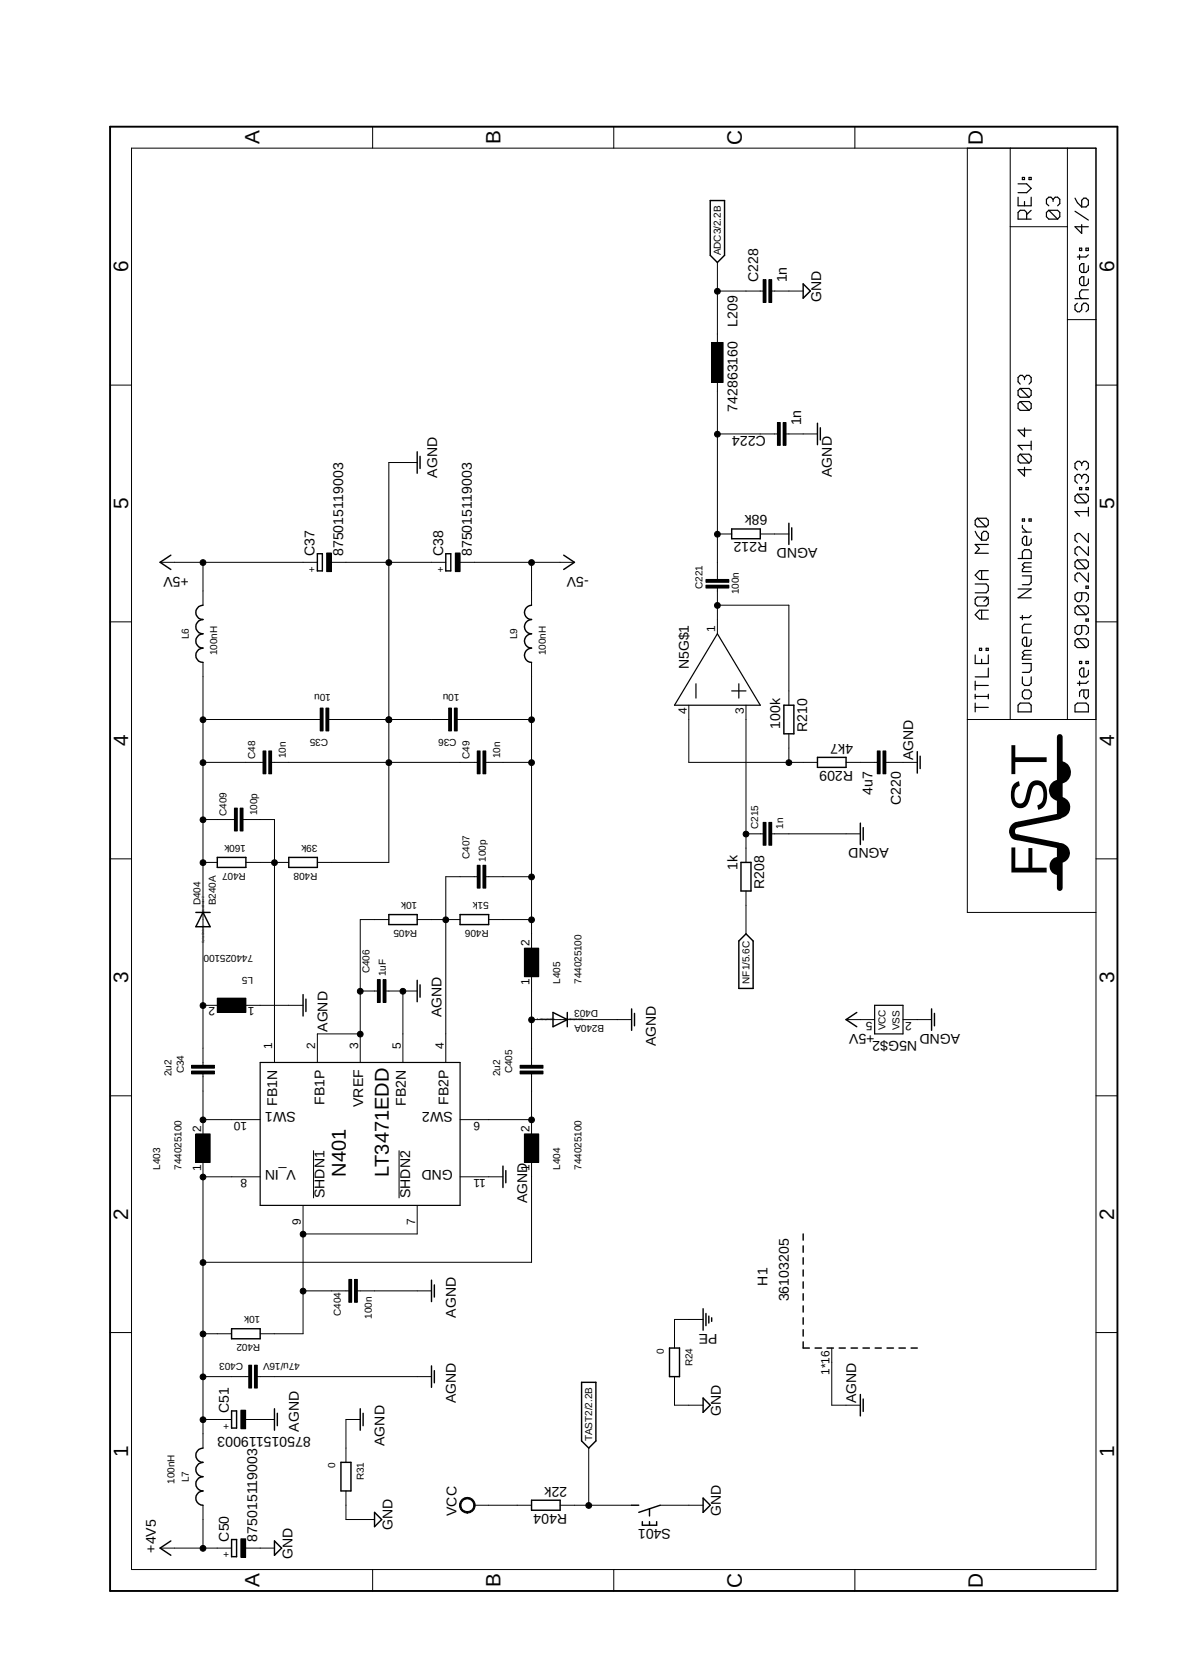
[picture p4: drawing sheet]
<svg xmlns="http://www.w3.org/2000/svg" width="210mm" height="297mm" viewBox="0 0 210 297" stroke-linecap="round" stroke-linejoin="round" font-family="sans-serif">
<path d="M19.2 22.2l179.9 261.1M199.1 22.2l-179.9 261.1" fill="none" stroke="#fff" stroke-width=".18"/>
<g fill="none" stroke="#000" stroke-width=".25">
<path d="M126.2 35.6h2.5v9.8l-1.2 1.3-1.3-1.3zM142.7 50.5l1.3 1.2-1.3 1.3zM145.2 75.2v3.8M145.8 76v2.2M30.4 98.7l-2 1.2 2 1.3M56.4 98.4h.9v3.1h-.9zM74.1 80.3v3.8M74.6 81.1v2.2M79.2 98.4h.9v3.1h-.9zM100.2 98.7l1.9 1.2-1.9 1.3M130 94h5.1v1.8h-5.1zM140.2 93v3.8"/>
<path d="M140.7 93.8v2.2M36.1 107.6a1.27 1.27 0 0 0-1.3 1.2 1.27 1.27 0 0 0 1.3 1.3 1.27 1.27 0 0 0-1.3 1.3 1.27 1.27 0 0 0 1.3 1.2 1.27 1.27 0 0 0-1.3 1.3 1.27 1.27 0 0 0 1.3 1.3 1.27 1.27 0 0 0-1.3 1.3 1.27 1.27 0 0 0 1.3 1.2M94.4 107.6a1.27 1.27 0 0 0-1.2 1.2 1.27 1.27 0 0 0 1.2 1.3 1.27 1.27 0 0 0-1.2 1.3 1.27 1.27 0 0 0 1.2 1.2 1.27 1.27 0 0 0-1.2 1.3 1.27 1.27 0 0 0 1.2 1.3 1.27 1.27 0 0 0-1.2 1.3 1.27 1.27 0 0 0 1.2 1.2M139.3 125.3h1.8v5.1h-1.8zM145.2 134.6h5.1v1.8h-5.1zM163 133.6v3.8M163.5 134.4v2.2M38.6 152.4h5.1v1.8h-5.1zM51.3 152.4h5.1v1.8h-5.1zM131.7 153.3h1.7v5.1h-1.7zM152.9 146.3v3.8M153.4 147.1v2.2"/>
<path d="M34.8 162.2h2.5M36.1 162.2l1.2 2.5h-2.5zM53.8 176.8v3.8M54.4 177.6v2.2M69.1 162.6h5v1.7h-5zM74.1 174.2v3.9M74.6 175v2.2M81.7 162.6h5.1v1.7h-5.1zM98.3 180l2.5 1.2-2.5 1.3zM100.8 180v2.5M112.2 179.3v3.8M132.5 166l1.3 1.3v8.4h-2.5v-8.4z"/>
<path d="M152.2 180l-1.9 1.2 1.9 1.3M165.5 179.3v3.8M112.7 180.1v2.2M166 180.1v2.2M89.4 207.3v3.8M89.9 208.1v2.1M142.7 219.3v1.1M41.1 236.2h5.1v1.8h-5.1zM76.7 227.5v3.9M77.2 228.4v2.1M119 239.6h1.7v5.1h-1.7zM124.9 232.6v3.8"/>
<path d="M125.4 233.5v2.1M125.9 233.9v1.3M126.4 234.2v.7M142.7 221.4v1.2M142.7 223.6v1.1M142.7 225.7v1.1M142.7 227.8v1.2M142.7 230v1.1M142.7 232.1v1.1M142.7 234.2v1.2M142.7 236.3v1.2M142.7 238.5v1.1h1.1"/>
<path d="M144.8 239.6h1.2M146.9 239.6h1.2M149.1 239.6h1.1M151.2 239.6h1.2M153.3 239.6h1.2M155.5 239.6h1.1M157.6 239.6h1.1M159.7 239.6h1.2M161.9 239.6h1.1M36.1 257.4a1.27 1.27 0 0 0-1.3 1.3 1.27 1.27 0 0 0 1.3 1.2 1.27 1.27 0 0 0-1.3 1.3 1.27 1.27 0 0 0 1.3 1.3 1.27 1.27 0 0 0-1.3 1.2 1.27 1.27 0 0 0 1.3 1.3 1.27 1.27 0 0 0-1.3 1.3 1.27 1.27 0 0 0 1.3 1.2M41.1 250.8h.9v3h-.9zM48.8 250.4v3.8"/>
<path d="M49.3 251.2v2.2M60.6 259.9h1.8v5.1h-1.8zM64 250.4v3.8M64.5 251.2v2.2M76.7 242.8v3.8M77.2 243.6v2.2M103.3 245.7h2.6v10.4l-1.3 1.3-1.3-1.3zM124.9 248.5l1.3 1.3-1.3 1.2zM152.9 247.9v3.8M153.4 248.7v2.2M30.4 273.9l-2 1.3 2 1.2M41.1 273.6h.9v3.1h-.9z"/>
<path d="M48.8 273.9l1.2 1.3-1.2 1.2zM66.5 268.8l1.3 1.3-1.3 1.3zM94.4 266.7h5.1v1.7h-5.1zM112.2 267.5h1.3M114.1 270.5v.6h2.6v-.6M115.4 268.2v1.3M115.4 270.5v.6M117.3 267.5l-3.8 1.3M124.9 266.3l1.3 1.2-1.3 1.3z"/>
</g>
<g fill="none" stroke="#000" stroke-width=".18">
<path d="M23.4 26.3h171.3v252.7h-171.3zM66.2 22.5v3.8M109.1 22.5v3.8M151.9 22.5v3.8M171.9 26.3v135.9h22.8M179.5 26.3v101.6M189.7 26.3v101.6M127.5 46.7v15.2M127.5 51.7h8.1M135.6 49.7h.5v4.1h-.5zM136.6 49.7h.5v4.1h-.5zM137.1 51.7h5.6"/>
<path d="M179.5 40.3h10.2M189.7 56.8h5M19.6 68.5h3.8M126.4 60.9h2.1v7.1h-2.1zM127.5 67v36M127.5 77.1h10.6M138.1 75.1h.5v4.1h-.5zM139.1 75.1h.6v4.1h-.6zM139.7 77.1h5.5M194.7 68.5h3.8M28.4 99.9h28M36.1 99.9v7.7"/>
<path d="M58 98.3h.9v3.3h-.9zM58.9 99.9h20.3M74.1 82.2h-5v71.1h-12.7M80.9 98.3h.8v3.3h-.8zM81.7 99.9h20.4M94.4 99.9v7.7M127.5 94.9h2.5M135.1 94.9h5.1M19.6 110.5h3.8M36.1 117.7v71.7M94.4 117.7v50.8M125.4 104h4.1v.5h-4.1z"/>
<path d="M125.4 103h4.1v.5h-4.1zM127.5 107.6h12.7v17.7M127.5 104.5v8.1M194.7 110.5h3.8M36.1 127.9h20.8M36.1 135.5h10.6M46.7 133.5h.5v4h-.5zM47.8 133.5h.5v4h-.5zM48.3 135.5h36.5M56.9 125.9h.5v4h-.5zM57.9 125.9h.5v4h-.5zM58.4 127.9h21.3"/>
<path d="M79.7 125.9h.5v4h-.5zM80.7 125.9h.5v4h-.5zM81.2 127.9h13.2M84.8 133.5h.5v4h-.5zM85.8 133.5h.5v4h-.5zM86.3 135.5h8.1M122.4 125.3v10.2h22.8M132.5 125.3v28M140.2 130.4v5.1M150.3 135.5h5.6M155.9 133.5h.5v4h-.5zM156.9 133.5h.5v4h-.5z"/>
<path d="M157.4 135.5h5.6M171.9 127.9h22.8M19.6 152.7h3.8M36.1 153.3h2.5M36.1 145.7h5.6M41.7 143.6h.5v4.1h-.5zM42.7 143.6h.5v4.1h-.5zM43.2 145.7h5.6v43.1M43.7 153.3h7.6M84.8 153.8h.5v4.1h-.5zM84.8 155.8h-5.6v33M85.8 153.8h.5v4.1h-.5z"/>
<path d="M86.3 155.8h8.1M132.5 158.4v7.6M132.5 148.2h3.1M135.6 146.2h.5v4h-.5zM136.6 146.2h.5v4h-.5zM137.1 148.2h15.8M194.7 152.7h3.8M36.1 178.7h2.5M38.6 177.4h5.1v2.6h-5.1zM43.7 178.7h10.1M64 176.1h3.1M67.1 174.1h.5v4.1h-.5z"/>
<path d="M68.1 174.1h.5v4.1h-.5zM68.6 176.1h5.5M69.1 163.4h-5.1v25.4M71.6 176.1v12.7M74.1 163.4h7.6M86.8 163.4h7.6M93.2 168.5h2.5v5.1h-2.5zM94.4 173.6v15.8M19.6 194.8h3.8M34 190.4h4.1v.5h-4.1zM34 189.4h4.1v.5h-4.1zM36.1 199h10.1"/>
<path d="M36.1 190.9v10.6M64 183.8h-7.6v5M81.7 199h12.7M92.4 190.4h4.1v.5h-4.1zM92.4 189.4h4.1v.5h-4.1zM94.4 190.9v10.6M94.4 181.2h17.8M150.3 181.2h5.1M160.4 181.2h5.1M194.7 194.8h3.8M34.8 201.5h2.5v5.1h-2.5zM36.1 209.2h10.1"/>
<path d="M36.1 206.6v50.8M53.8 214.2v22.9h-7.6M55.7 204.5v8.5M70.9 204.5v8.5M74.1 214.2v5.1h-20.3M81.7 209.2h7.7M93.2 201.5h2.5v5.1h-2.5zM94.4 206.6v17.8h-58.3M19.6 236.9h3.8M36.1 237.1h5M53.8 229.4h8.2M62 227.4h.5v4.1h-.5z"/>
<path d="M63 227.4h.5v4.1h-.5zM63.5 229.4h13.2M124.9 234.5h-5.1v5.1M147.8 239.6v10.2h5.1M194.7 236.9h3.8M36.1 244.7h8.1M36.1 252.3h5M42.8 250.7h.8v3.3h-.8zM43.7 252.3h5.1M44.2 242.7h.5v4h-.5zM45.2 242.7h.5v4h-.5zM45.7 244.7h31"/>
<path d="M64 252.3h-2.5v7.6M104.6 257.4v10.1M119.8 244.7v5.1h5.1M28.4 275.2h12.7M36.1 267.5v7.7M42.8 273.5h.8v3.3h-.8zM43.7 275.2h5.1M61.5 265v5.1h5M66.2 279v3.8M82.1 266.5a1.39 1.39 0 0 1 2.2 .6 1.39 1.39 0 0 1-1.3 1.8v-.2a1.13 1.13 0 0 1-1-1.6 1.13 1.13 0 0 1 1.8-.3 1.13 1.13 0 0 1-.4 1.8l-.4 .1v.2a1.39 1.39 0 0 1-1.3-.9 1.39 1.39 0 0 1 .4-1.5zM84.3 267.5h10.1M99.5 267.5h12.7"/>
<path d="M109.1 279v3.8M117.3 267.5h7.6M151.9 279v3.8"/>
<circle cx="127.5" cy="51.8" r=".51"/>
<circle cx="127.5" cy="77.2" r=".51"/>
<circle cx="36.1" cy="100" r=".51"/>
<circle cx="69.1" cy="100" r=".51"/>
<circle cx="94.4" cy="100" r=".51"/>
<circle cx="127.5" cy="95" r=".51"/>
<circle cx="127.5" cy="107.6" r=".51"/>
<circle cx="36.1" cy="135.6" r=".51"/>
<circle cx="36.1" cy="127.9" r=".51"/>
<circle cx="69.1" cy="135.6" r=".51"/>
<circle cx="69.1" cy="127.9" r=".51"/>
<circle cx="94.4" cy="127.9" r=".51"/>
<circle cx="94.4" cy="135.6" r=".51"/>
<circle cx="140.2" cy="135.6" r=".51"/>
<circle cx="36.1" cy="145.7" r=".51"/>
<circle cx="36.1" cy="153.3" r=".51"/>
<circle cx="48.8" cy="153.3" r=".51"/>
<circle cx="94.4" cy="155.9" r=".51"/>
<circle cx="132.5" cy="148.3" r=".51"/>
<circle cx="36.1" cy="178.7" r=".51"/>
<circle cx="64" cy="176.2" r=".51"/>
<circle cx="71.6" cy="176.2" r=".51"/>
<circle cx="79.2" cy="163.5" r=".51"/>
<circle cx="94.4" cy="163.5" r=".51"/>
<circle cx="36.1" cy="199.1" r=".51"/>
<circle cx="64" cy="183.8" r=".51"/>
<circle cx="94.4" cy="199.1" r=".51"/>
<circle cx="94.4" cy="181.3" r=".51"/>
<circle cx="36.1" cy="209.2" r=".51"/>
<circle cx="53.8" cy="219.4" r=".51"/>
<circle cx="36.1" cy="237.1" r=".51"/>
<circle cx="36.1" cy="224.4" r=".51"/>
<circle cx="53.8" cy="229.5" r=".51"/>
<circle cx="36.1" cy="252.3" r=".51"/>
<circle cx="36.1" cy="244.7" r=".51"/>
<circle cx="36.1" cy="275.2" r=".51"/>
<circle cx="104.6" cy="267.6" r=".51"/>
</g>
<g fill="none" stroke="#000" stroke-width="1">
<path d="M187.7 139.8v1.6M188.3 139.1a1.4 1.4 0 0 0-1.4 1.4 1.4 1.4 0 0 0 1.4 1.4M188.3 131v13.8M188.5 135.8a1.54 1.54 0 0 1 1.3 1.6 1.54 1.54 0 0 1-1.5 1.4M189 136.5h-.2v1.8M180.9 146.6a1.18 1.18 0 0 0-1.1 .9 1.18 1.18 0 0 0 .6 1.3h.6M181.1 148.9l6.9 1.3M187.7 153.5v1.3M188 145.2l-6.9 1.3M188.1 150.3h.2M188.1 145.1h.2M188.3 152.8a1.15 1.15 0 0 0-1.3 1 1.15 1.15 0 0 0 1 1.3"/>
<path d="M188.3 152.9a1.27 1.27 0 0 0 1.3-1.3 1.27 1.27 0 0 0-1.3-1.2v7.5M188.5 142.1a1.41 1.41 0 0 1 1.2 1.5 1.41 1.41 0 0 1-1.4 1.3M188.8 143.1v1.3M189 151v1.5"/>
</g>
<path d="M189 136.8v1.2" fill="none" stroke="#000" stroke-width="1.3"/>
<g fill="none" stroke="#000" stroke-width=".21">
<path d="M180.9 35.1v1.5h2.3v-1.5M180.9 32.7h1.5l.8 .8-.8 .7h-1.5M181.7 31.5h.3v.4h-.3zM182 35.8v.8M182.4 38.9v-1.1l-.4-.4h-.7l-.4 .4v1.1h2.3M182.8 31.5h.4v.4h-.4zM183.2 37.4l-.8 .7M186.4 37.4l-.5 .4v.7l.5 .4h1.5M186.4 37.4h1.5l.4 .4v.7l-.4 .4M186.4 37.4l1.5 1.5M187.1 35.4l-.4-.3h-.3l-.5 .3v.8l.5 .4M187.1 35.4l.4-.3h.4l.4 .3v.8l-.4 .4"/>
<path d="M187.1 35.4v.4M191 37.5l2.4 1.6M191 35.2l.4 .8 .8 .8M192.2 35.6l.4-.4h.4l.4 .4v.8l-.4 .4h-.8zM192.2 39.9v1.6l-1.2-1.2h2.4M191 53.1h2.4M191.4 53.9l-.4 .4v.7l.4 .4h.4l.4-.4v-.7l.4-.4h.4l.4 .4v.7l-.4 .4M191.8 44.1h.4v.4h-.4zM191.8 45.3v.8M193 44.1h.4v.4h-.4zM193.4 47.2v.8l-.4 .4h-.8l-.4-.4v-.8l.4-.3h.4v1.5M193.4 49.6v.8l-.4 .4h-.8l-.4-.4v-.8l.4-.4h.4v1.6"/>
<path d="M193.4 51.5h-1.2l-.4 .4v.8l.4 .4M193.4 45.3l-.4 .4h-1.6M181.3 69l-.4 .4v.8l.4 .4h1.5M181.3 71.4l-.4 .4v.8l.4 .3h1.5M181.3 69h1.5l.4 .4v.8l-.4 .4M181.3 71.4h1.5l.4 .4v.8l-.4 .3M181.3 71.4l1.5 1.5M181.3 69l1.5 1.6M182 67.1l-.3-.4h-.4l-.4 .4v.8l.4 .4M182 67.1l.4-.4h.4l.4 .4v.8l-.4 .4M182 67.1v.4M182 76.1v1.5l-1.1-1.1h2.3"/>
<path d="M183.2 78.4v1.6M183.2 79.2h-2.3l.8 .8M173.3 94.4l.4 .8 .7 .8M173.7 92.1l-.4 .4v.8l.4 .3h1.5M173.7 92.1h1.5l.4 .4v.8l-.4 .3M173.7 92.1l1.5 1.5M174.4 94.8l.4-.4h.4l.4 .4v.8l-.4 .4h-.8zM175.6 96.8h-2.3l.7 .7-.7 .8h2.3M180.9 99.3h2.3v-1.2l-.4-.4h-.8l-.3 .4v1.2M181.3 80.7l-.4 .4v.8l.4 .4h1.5M181.3 80.7h1.5l.4 .4v.8l-.4 .4M181.3 80.7l1.5 1.6"/>
<path d="M181.7 92.2h.3v.4h-.3zM181.7 93.4v.4l.7 .8M181.7 94.6h1.5M182 83.1v1.5l-1.1-1.1h2.3M182.8 92.2h.4v.4h-.4zM183.2 95.8v.7l-.4 .4h-.8l-.3-.4v-.7l.3-.5h.4v1.6M191.4 87.8h1.6l.4 .4v.8l-.4 .4M191.4 99.5h1.6l.4 .4v.8l-.4 .4M191.4 87.8l-.4 .4v.8l.4 .4h1.6M191.4 99.5l-.4 .4v.8l.4 .4h1.6M191.4 99.5l1.6 1.6M191.4 87.8l1.6 1.6"/>
<path d="M191.8 86.7h.4v.3h-.4zM192.2 82.4l.4-.4h.4l.4 .4v.7l-.4 .4M192.2 84.7l.4-.4h.4l.4 .4v.8l-.4 .4M192.2 82.4l-.4-.4h-.4l-.4 .4v.7l.4 .4M192.2 84.7l-.4-.4h-.4l-.4 .4v.8l.4 .4M192.2 82.4v.4M192.2 84.7v.4M193 86.7h.4v.3h-.4zM193.4 90.2v1.5M193.4 94.8v1.6l-1.6-1.6h-.4l-.4 .4v.8l.4 .4M193.4 97.2v1.5l-1.6-1.5h-.4l-.4 .4v.7l.4 .4M193.4 90.9h-2.4l.8 .8"/>
<path d="M127.5 112.6l7.6 12.7h-15.3zM173.3 116.4v1.5h2.3v-1.5M173.3 103.8h1.9l.4 .4v.7l-.4 .5h-1.9M173.7 106.1h1.5l.4 .4v.8l-.4 .4h-1.5l-.4-.4v-.8zM174 115.2h.4v.4h-.4zM174.4 101.4v1.6M174.4 108.5v1.5M174.4 117.2v.7M175.2 115.2h.4v.4h-.4zM175.6 118.7v1.6h-2.3M175.6 108.5h-1.6l-.7 .8 .7 .7h1.6M175.6 106.1l-.8 .8"/>
<path d="M175.6 101.4h-1.6l-.7 .8 .7 .8h1.6M180.9 104.7h2.3l-2.3 1.6h2.3M181.7 117.9h1.5v1.2l-.4 .4h-1.1M181.7 102.4h1.5v1.1l-.4 .4h-1.1M181.7 109.4v.8M182 100.8l-.3 .4v.4h1.5M182 116.4l-.3 .4v.4h1.5M182 116.4h1.2M182 100.8h1.2M183.2 113.7v.8l-.4 .4h-.8l-.3-.4v-.8l.3-.4h.4v1.6M183.2 111h-1.2l-.3 .3v1.2h1.5M183.2 115.6h-1.2l-.3 .4 .3 .4"/>
<path d="M183.2 109.4l-.4 .4h-1.5M183.2 100h-1.2l-.3 .4 .3 .4M191.4 107.7h1.6l.4 .4v.8l-.4 .4M191.4 113.5h1.6l.4 .4v.8l-.4 .4M191.4 107.7l-.4 .4v.8l.4 .4h1.6M191.4 113.5l-.4 .4v.8l.4 .4h1.6M191.4 113.5l1.6 1.6M191.4 107.7l1.6 1.6M191.8 117.6h.4v.3h-.4zM192.2 105.4v1.1l-.4 .4h-.4l-.4-.4v-.8l.4-.3h1.6l.4 .3v.8l-.4 .4M192.2 111.2v1.2l-.4 .4h-.4l-.4-.4v-.8l.4-.4h1.6l.4 .4v.8l-.4 .4M193 104.2h.4v.4h-.4z"/>
<path d="M193 110h.4v.4h-.4zM193 117.6h.4v.3h-.4zM193.4 101.9v1.5l-1.6-1.5h-.4l-.4 .3v.8l.4 .4M193.4 119.1v.8l-.4 .4h-.8l-.4-.4v-.8l.4-.4h.4v1.6M123.7 121.5v2.6M130 122.8h2.5M131.3 121.5v2.6M173.3 125.7h2.3M173.3 121.1v1.5M173.3 123.4v.8M173.3 125v1.5M173.3 123.8h2.3"/>
<path d="M173.3 121.8h2.3M175.6 123.4v.8M180.9 125.3l.4-.3h1.5l.4 .3v1.2h-2.3zM181.7 120.3v1.2l.3 .3h.8l.4-.3v-1.2M182 122.6h.8l.4 .4v.8l-.4 .4h-.8l-.3-.4v-.8zM191 125.3l.4-.3h1.6l.4 .3v1.2h-2.4zM191.8 121.1v.7M192.6 122.6v1.2l.4 .4 .4-.4v-1.2h-1.2l-.4 .4v.8M193.4 121.1l-.4 .4h-1.6M155.4 178.7h5v5.1h-5zM46.2 188.8h35.5v25.4h-35.5z"/>
</g>
<path d="M19.6 22.5h178.9v260.3h-178.9z" fill="none" stroke="#000" stroke-width=".34"/>
<g fill="#000">
<path d="M135.6 49.7h.5v4.1h-.5z" fill-rule="evenodd"/>
<path d="M136.6 49.7h.5v4.1h-.5z" fill-rule="evenodd"/>
<path d="M126.4 60.9h2.1v7.1h-2.1z" fill-rule="evenodd"/>
<path d="M138.1 75.1h.5v4.1h-.5z" fill-rule="evenodd"/>
<path d="M139.1 75.1h.6v4.1h-.6z" fill-rule="evenodd"/>
<path d="M58 98.3h.9v3.3h-.9z" fill-rule="evenodd"/>
<path d="M80.9 98.3h.8v3.3h-.8z" fill-rule="evenodd"/>
<path d="M125.4 104h4.1v.5h-4.1z" fill-rule="evenodd"/>
<path d="M125.4 103h4.1v.5h-4.1z" fill-rule="evenodd"/>
<path d="M46.7 133.5h.5v4h-.5z" fill-rule="evenodd"/>
<path d="M47.8 133.5h.5v4h-.5z" fill-rule="evenodd"/>
<path d="M56.9 125.9h.5v4h-.5z" fill-rule="evenodd"/>
<path d="M57.9 125.9h.5v4h-.5z" fill-rule="evenodd"/>
<path d="M79.7 125.9h.5v4h-.5z" fill-rule="evenodd"/>
<path d="M80.7 125.9h.5v4h-.5z" fill-rule="evenodd"/>
<path d="M84.8 133.5h.5v4h-.5z" fill-rule="evenodd"/>
<path d="M85.8 133.5h.5v4h-.5z" fill-rule="evenodd"/>
<path d="M155.9 133.5h.5v4h-.5z" fill-rule="evenodd"/>
<path d="M156.9 133.5h.5v4h-.5z" fill-rule="evenodd"/>
<path d="M41.7 143.6h.5v4.1h-.5z" fill-rule="evenodd"/>
<path d="M42.7 143.6h.5v4.1h-.5z" fill-rule="evenodd"/>
<path d="M84.8 153.8h.5v4.1h-.5z" fill-rule="evenodd"/>
<path d="M85.8 153.8h.5v4.1h-.5z" fill-rule="evenodd"/>
<path d="M135.6 146.2h.5v4h-.5z" fill-rule="evenodd"/>
<path d="M136.6 146.2h.5v4h-.5z" fill-rule="evenodd"/>
<path d="M38.6 177.4h5.1v2.6h-5.1z" fill-rule="evenodd"/>
<path d="M67.1 174.1h.5v4.1h-.5z" fill-rule="evenodd"/>
<path d="M68.1 174.1h.5v4.1h-.5z" fill-rule="evenodd"/>
<path d="M93.2 168.5h2.5v5.1h-2.5z" fill-rule="evenodd"/>
<path d="M34 190.4h4.1v.5h-4.1z" fill-rule="evenodd"/>
<path d="M34 189.4h4.1v.5h-4.1z" fill-rule="evenodd"/>
<path d="M92.4 190.4h4.1v.5h-4.1z" fill-rule="evenodd"/>
<path d="M92.4 189.4h4.1v.5h-4.1z" fill-rule="evenodd"/>
<path d="M34.8 201.5h2.5v5.1h-2.5z" fill-rule="evenodd"/>
<path d="M93.2 201.5h2.5v5.1h-2.5z" fill-rule="evenodd"/>
<path d="M62 227.4h.5v4.1h-.5z" fill-rule="evenodd"/>
<path d="M63 227.4h.5v4.1h-.5z" fill-rule="evenodd"/>
<path d="M42.8 250.7h.8v3.3h-.8z" fill-rule="evenodd"/>
<path d="M44.2 242.7h.5v4h-.5z" fill-rule="evenodd"/>
<path d="M45.2 242.7h.5v4h-.5z" fill-rule="evenodd"/>
<path d="M42.8 273.5h.8v3.3h-.8z" fill-rule="evenodd"/>
<path d="M82.1 266.5a1.39 1.39 0 0 1 2.2 .6 1.39 1.39 0 0 1-1.3 1.8v-.2a1.13 1.13 0 0 1-1-1.6 1.13 1.13 0 0 1 1.8-.3 1.13 1.13 0 0 1-.4 1.8l-.4 .1v.2a1.39 1.39 0 0 1-1.3-.9 1.39 1.39 0 0 1 .4-1.5z" fill-rule="evenodd"/>
<circle cx="127.5" cy="51.8" r=".51"/>
<circle cx="127.5" cy="77.2" r=".51"/>
<circle cx="36.1" cy="100" r=".51"/>
<circle cx="69.1" cy="100" r=".51"/>
<circle cx="94.4" cy="100" r=".51"/>
<circle cx="127.5" cy="95" r=".51"/>
<circle cx="127.5" cy="107.6" r=".51"/>
<circle cx="36.1" cy="135.6" r=".51"/>
<circle cx="36.1" cy="127.9" r=".51"/>
<circle cx="69.1" cy="135.6" r=".51"/>
<circle cx="69.1" cy="127.9" r=".51"/>
<circle cx="94.4" cy="127.9" r=".51"/>
<circle cx="94.4" cy="135.6" r=".51"/>
<circle cx="140.2" cy="135.6" r=".51"/>
<circle cx="36.1" cy="145.7" r=".51"/>
<circle cx="36.1" cy="153.3" r=".51"/>
<circle cx="48.8" cy="153.3" r=".51"/>
<circle cx="94.4" cy="155.9" r=".51"/>
<circle cx="132.5" cy="148.3" r=".51"/>
<circle cx="36.1" cy="178.7" r=".51"/>
<circle cx="64" cy="176.2" r=".51"/>
<circle cx="71.6" cy="176.2" r=".51"/>
<circle cx="79.2" cy="163.5" r=".51"/>
<circle cx="94.4" cy="163.5" r=".51"/>
<circle cx="36.1" cy="199.1" r=".51"/>
<circle cx="64" cy="183.8" r=".51"/>
<circle cx="94.4" cy="199.1" r=".51"/>
<circle cx="94.4" cy="181.3" r=".51"/>
<circle cx="36.1" cy="209.2" r=".51"/>
<circle cx="53.8" cy="219.4" r=".51"/>
<circle cx="36.1" cy="237.1" r=".51"/>
<circle cx="36.1" cy="224.4" r=".51"/>
<circle cx="53.8" cy="229.5" r=".51"/>
<circle cx="36.1" cy="252.3" r=".51"/>
<circle cx="36.1" cy="244.7" r=".51"/>
<circle cx="36.1" cy="275.2" r=".51"/>
<circle cx="104.6" cy="267.6" r=".51"/>
</g>
<text font-size="9.1" x="186" y="155.8" transform="rotate(-90 186 155.8)">F ST</text>
<g font-size="3.7">
<text x="46.1" y="25.7" transform="rotate(-90 46.1 25.7)">A</text>
<text x="88.9" y="25.7" transform="rotate(-90 88.9 25.7)">B</text>
<text x="131.8" y="25.7" transform="rotate(-90 131.8 25.7)">C</text>
<text x="174.6" y="25.7" transform="rotate(-90 174.6 25.7)">D</text>
<text x="22.8" y="48.4" transform="rotate(-90 22.8 48.4)">6</text>
<text x="198" y="48.4" transform="rotate(-90 198 48.4)">6</text>
<text x="22.8" y="90.5" transform="rotate(-90 22.8 90.5)">5</text>
<text x="198" y="90.5" transform="rotate(-90 198 90.5)">5</text>
<text x="22.8" y="132.6" transform="rotate(-90 22.8 132.6)">4</text>
<text x="198" y="132.6" transform="rotate(-90 198 132.6)">4</text>
<text x="22.8" y="174.7" transform="rotate(-90 22.8 174.7)">3</text>
<text x="198" y="174.7" transform="rotate(-90 198 174.7)">3</text>
<text x="22.8" y="216.8" transform="rotate(-90 22.8 216.8)">2</text>
<text x="198" y="216.8" transform="rotate(-90 198 216.8)">2</text>
<text x="22.8" y="259" transform="rotate(-90 22.8 259)">1</text>
<text x="198" y="259" transform="rotate(-90 198 259)">1</text>
<text x="46.1" y="282.1" transform="rotate(-90 46.1 282.1)">A</text>
<text x="88.9" y="282.1" transform="rotate(-90 88.9 282.1)">B</text>
<text x="131.8" y="282.2" transform="rotate(-90 131.8 282.2)">C</text>
<text x="174.6" y="282.2" transform="rotate(-90 174.6 282.2)">D</text>
</g>
<g font-size="3.6">
<text x="61.5" y="209.2" transform="rotate(-90 61.5 209.2)">N401</text>
<text x="69.1" y="209.2" transform="rotate(-90 69.1 209.2)">LT3471EDD</text>
</g>
<g font-size="2.5">
<text x="134.7" y="50.2" transform="rotate(-90 134.7 50.2)">C228</text>
<text x="139.8" y="50.2" transform="rotate(-90 139.8 50.2)">1n</text>
<text x="145.9" y="53.6" transform="rotate(-90 145.9 53.6)">GND</text>
<text x="131" y="58.1" transform="rotate(-90 131 58.1)">L209</text>
<text x="131" y="73.2" transform="rotate(-90 131 73.2)">742863160</text>
<text x="136.1" y="77.5" transform="rotate(-180 136.1 77.5)">C224</text>
<text x="142.3" y="75.6" transform="rotate(-90 142.3 75.6)">1n</text>
<text x="77.7" y="84.9" transform="rotate(-90 77.7 84.9)">AGND</text>
<text x="147.8" y="84.8" transform="rotate(-90 147.8 84.8)">AGND</text>
<text x="136.4" y="91.6" transform="rotate(-180 136.4 91.6)">68k</text>
<text x="55.9" y="98.8" transform="rotate(-90 55.9 98.8)">C37</text>
<text x="61" y="98.8" transform="rotate(-90 61 98.8)">875015119003</text>
<text x="78.7" y="98.8" transform="rotate(-90 78.7 98.8)">C38</text>
<text x="83.8" y="98.8" transform="rotate(-90 83.8 98.8)">875015119003</text>
<text x="136.4" y="96.4" transform="rotate(-180 136.4 96.4)">R212</text>
<text x="145.2" y="97.5" transform="rotate(-180 145.2 97.5)">AGND</text>
<text x="33.5" y="102.5" transform="rotate(-180 33.5 102.5)">+5V</text>
<text x="104.6" y="102.5" transform="rotate(-180 104.6 102.5)">-5V</text>
<text x="122.4" y="119" transform="rotate(-90 122.4 119)">N5G$1</text>
<text x="138.6" y="129.5" transform="rotate(-90 138.6 129.5)">100k</text>
<text x="143.4" y="130.1" transform="rotate(-90 143.4 130.1)">R210</text>
<text x="151.6" y="132.2" transform="rotate(-180 151.6 132.2)">4k7</text>
<text x="151.6" y="137" transform="rotate(-180 151.6 137)">R209</text>
<text x="162.2" y="135.1" transform="rotate(-90 162.2 135.1)">AGND</text>
<text x="155" y="141.2" transform="rotate(-90 155 141.2)">4u7</text>
<text x="160.1" y="143" transform="rotate(-90 160.1 143)">C220</text>
<text x="131" y="154.7" transform="rotate(-90 131 154.7)">1k</text>
<text x="157.9" y="150.7" transform="rotate(-180 157.9 150.7)">AGND</text>
<text x="135.8" y="158" transform="rotate(-90 135.8 158)">R208</text>
<text x="58.2" y="183.4" transform="rotate(-90 58.2 183.4)">AGND</text>
<text x="78.4" y="180.8" transform="rotate(-90 78.4 180.8)">AGND</text>
<text x="116.5" y="185.9" transform="rotate(-90 116.5 185.9)">AGND</text>
<text x="155.4" y="183.8" transform="rotate(-180 155.4 183.8)">+5V</text>
<text x="163" y="185" transform="rotate(-180 163 185)">N5G$2</text>
<text x="170.6" y="183.8" transform="rotate(-180 170.6 183.8)">AGND</text>
<text x="49.3" y="196.5" transform="rotate(-90 49.3 196.5)">FB1N</text>
<text x="52.6" y="197.7" transform="rotate(-180 52.6 197.7)">SW1</text>
<text x="57.7" y="196.3" transform="rotate(-90 57.7 196.3)">FB1P</text>
<text x="64.5" y="196.8" transform="rotate(-90 64.5 196.8)">VREF</text>
<text x="72.1" y="196.5" transform="rotate(-90 72.1 196.5)">FB2N</text>
<text x="79.7" y="196.3" transform="rotate(-90 79.7 196.3)">FB2P</text>
<text x="80.5" y="197.7" transform="rotate(-180 80.5 197.7)">SW2</text>
<text x="52.6" y="207.9" transform="rotate(-180 52.6 207.9)">V_IN</text>
<text x="80.5" y="207.9" transform="rotate(-180 80.5 207.9)">GND</text>
<text x="57.7" y="213" transform="rotate(-90 57.7 213)">SHDN1</text>
<text x="72.9" y="213" transform="rotate(-90 72.9 213)">SHDN2</text>
<text x="93.7" y="213.9" transform="rotate(-90 93.7 213.9)">AGND</text>
<text x="136.4" y="228.5" transform="rotate(-90 136.4 228.5)">H1</text>
<text x="140.2" y="231.3" transform="rotate(-90 140.2 231.3)">36103205</text>
<text x="81" y="234.2" transform="rotate(-90 81 234.2)">AGND</text>
<text x="127.5" y="237.1" transform="rotate(-180 127.5 237.1)">PE</text>
<text x="40.6" y="251.2" transform="rotate(-90 40.6 251.2)">C51</text>
<text x="81" y="249.4" transform="rotate(-90 81 249.4)">AGND</text>
<text x="128.1" y="251.7" transform="rotate(-90 128.1 251.7)">GND</text>
<text x="152.1" y="249.4" transform="rotate(-90 152.1 249.4)">AGND</text>
<text x="53.1" y="254.5" transform="rotate(-90 53.1 254.5)">AGND</text>
<text x="55.2" y="255.4" transform="rotate(-180 55.2 255.4)">875015119003</text>
<text x="68.3" y="257" transform="rotate(-90 68.3 257)">AGND</text>
<text x="81.1" y="269.5" transform="rotate(-90 81.1 269.5)">VCC</text>
<text x="100.8" y="264.2" transform="rotate(-180 100.8 264.2)">22k</text>
<text x="100.8" y="269.1" transform="rotate(-180 100.8 269.1)">R404</text>
<text x="128.1" y="269.5" transform="rotate(-90 128.1 269.5)">GND</text>
<text x="27.7" y="276" transform="rotate(-90 27.7 276)">+4V5</text>
<text x="40.6" y="274" transform="rotate(-90 40.6 274)">C50</text>
<text x="45.7" y="274" transform="rotate(-90 45.7 274)">875015119003</text>
<text x="69.7" y="272" transform="rotate(-90 69.7 272)">GND</text>
<text x="119.2" y="271.7" transform="rotate(-180 119.2 271.7)">S401</text>
<text x="51.9" y="277.1" transform="rotate(-90 51.9 277.1)">GND</text>
</g>
<g font-size="2.1">
<text x="127.1" y="112.3" transform="rotate(-90 127.1 112.3)">1</text>
<text x="122" y="126.9" transform="rotate(-90 122 126.9)">4</text>
<text x="132.2" y="126.9" transform="rotate(-90 132.2 126.9)">3</text>
<text x="94.1" y="168.2" transform="rotate(-90 94.1 168.2)">2</text>
<text x="38.2" y="179" transform="rotate(-180 38.2 179)">2</text>
<text x="45.2" y="179" transform="rotate(-180 45.2 179)">1</text>
<text x="94.1" y="175.1" transform="rotate(-90 94.1 175.1)">1</text>
<text x="155" y="181.6" transform="rotate(-180 155 181.6)">5</text>
<text x="162" y="181.6" transform="rotate(-180 162 181.6)">2</text>
<text x="48.4" y="186.5" transform="rotate(-90 48.4 186.5)">1</text>
<text x="56" y="186.5" transform="rotate(-90 56 186.5)">2</text>
<text x="63.6" y="186.5" transform="rotate(-90 63.6 186.5)">3</text>
<text x="71.2" y="186.5" transform="rotate(-90 71.2 186.5)">5</text>
<text x="78.9" y="186.5" transform="rotate(-90 78.9 186.5)">4</text>
<text x="35.7" y="201.2" transform="rotate(-90 35.7 201.2)">2</text>
<text x="43.9" y="199.3" transform="rotate(-180 43.9 199.3)">10</text>
<text x="85.3" y="199.3" transform="rotate(-180 85.3 199.3)">6</text>
<text x="94.1" y="201.2" transform="rotate(-90 94.1 201.2)">2</text>
<text x="35.7" y="208.2" transform="rotate(-90 35.7 208.2)">1</text>
<text x="43.9" y="209.5" transform="rotate(-180 43.9 209.5)">8</text>
<text x="86.3" y="209.5" transform="rotate(-180 86.3 209.5)">11</text>
<text x="94.1" y="208.2" transform="rotate(-90 94.1 208.2)">1</text>
<text x="53.5" y="217.8" transform="rotate(-90 53.5 217.8)">9</text>
<text x="73.8" y="217.8" transform="rotate(-90 73.8 217.8)">7</text>
<text x="147.4" y="244.4" transform="rotate(-90 147.4 244.4)">1*16</text>
</g>
<g font-size="1.8">
<text x="128.1" y="45.4" transform="rotate(-90 128.1 45.4)">ADC3/2.2B</text>
<text x="56" y="100.5" transform="rotate(-180 56 100.5)">+</text>
<text x="78.8" y="100.5" transform="rotate(-180 78.8 100.5)">+</text>
<text x="124.8" y="104.6" transform="rotate(-90 124.8 104.6)">C221</text>
<text x="131.3" y="105.7" transform="rotate(-90 131.3 105.7)">100n</text>
<text x="33.5" y="113.6" transform="rotate(-90 33.5 113.6)">L6</text>
<text x="91.9" y="113.6" transform="rotate(-90 91.9 113.6)">L9</text>
<text x="38.6" y="116.5" transform="rotate(-90 38.6 116.5)">100nH</text>
<text x="97" y="116.5" transform="rotate(-90 97 116.5)">100nH</text>
<text x="58.8" y="123.3" transform="rotate(-180 58.8 123.3)">10u</text>
<text x="81.6" y="123.3" transform="rotate(-180 81.6 123.3)">10u</text>
<text x="58.3" y="131.3" transform="rotate(-180 58.3 131.3)">C35</text>
<text x="81.1" y="131.3" transform="rotate(-180 81.1 131.3)">C36</text>
<text x="45.3" y="134.9" transform="rotate(-90 45.3 134.9)">C48</text>
<text x="50.8" y="134.7" transform="rotate(-90 50.8 134.7)">10n</text>
<text x="83.4" y="134.9" transform="rotate(-90 83.4 134.9)">C49</text>
<text x="88.9" y="134.7" transform="rotate(-90 88.9 134.7)">10n</text>
<text x="40.3" y="145" transform="rotate(-90 40.3 145)">C409</text>
<text x="45.7" y="144.9" transform="rotate(-90 45.7 144.9)">100p</text>
<text x="134.7" y="147.3" transform="rotate(-90 134.7 147.3)">C215</text>
<text x="139.2" y="147.3" transform="rotate(-90 139.2 147.3)">1n</text>
<text x="43.7" y="150.1" transform="rotate(-180 43.7 150.1)">160k</text>
<text x="43.7" y="155.2" transform="rotate(-180 43.7 155.2)">R407</text>
<text x="56.4" y="150.1" transform="rotate(-180 56.4 150.1)">39k</text>
<text x="56.4" y="155.2" transform="rotate(-180 56.4 155.2)">R408</text>
<text x="83.4" y="152.7" transform="rotate(-90 83.4 152.7)">C407</text>
<text x="86.3" y="153.2" transform="rotate(-90 86.3 153.2)">100p</text>
<text x="35.6" y="160.9" transform="rotate(-90 35.6 160.9)">D404</text>
<text x="38.4" y="160.9" transform="rotate(-90 38.4 160.9)">B240A</text>
<text x="74.1" y="160.3" transform="rotate(-180 74.1 160.3)">10k</text>
<text x="86.8" y="160.3" transform="rotate(-180 86.8 160.3)">51k</text>
<text x="74.1" y="165.4" transform="rotate(-180 74.1 165.4)">R405</text>
<text x="86.8" y="165.4" transform="rotate(-180 86.8 165.4)">R406</text>
<text x="45" y="169.8" transform="rotate(-180 45 169.8)">744025100</text>
<text x="45" y="173.6" transform="rotate(-180 45 173.6)">L5</text>
<text x="65.7" y="173" transform="rotate(-90 65.7 173)">C406</text>
<text x="68.6" y="173.5" transform="rotate(-90 68.6 173.5)">1uF</text>
<text x="99.5" y="174.9" transform="rotate(-90 99.5 174.9)">L405</text>
<text x="103.3" y="174.9" transform="rotate(-90 103.3 174.9)">744025100</text>
<text x="106.3" y="179.5" transform="rotate(-180 106.3 179.5)">D403</text>
<text x="133.2" y="174.8" transform="rotate(-90 133.2 174.8)">NF1/5.6C</text>
<text x="107.4" y="182.2" transform="rotate(-180 107.4 182.2)">B240A</text>
<text x="157.3" y="183.1" transform="rotate(-90 157.3 183.1)">VCC</text>
<text x="159.8" y="183.1" transform="rotate(-90 159.8 183.1)">VSS</text>
<text x="30.5" y="191.3" transform="rotate(-90 30.5 191.3)">2u2</text>
<text x="32.6" y="190.8" transform="rotate(-90 32.6 190.8)">C34</text>
<text x="88.9" y="191.3" transform="rotate(-90 88.9 191.3)">2u2</text>
<text x="91" y="190.8" transform="rotate(-90 91 190.8)">C405</text>
<text x="28.4" y="207.9" transform="rotate(-90 28.4 207.9)">L403</text>
<text x="32.3" y="207.9" transform="rotate(-90 32.3 207.9)">744025100</text>
<text x="99.5" y="207.9" transform="rotate(-90 99.5 207.9)">L404</text>
<text x="103.3" y="207.9" transform="rotate(-90 103.3 207.9)">744025100</text>
<text x="46.2" y="233.9" transform="rotate(-180 46.2 233.9)">10k</text>
<text x="60.6" y="233.9" transform="rotate(-90 60.6 233.9)">C404</text>
<text x="46.2" y="239" transform="rotate(-180 46.2 239)">R402</text>
<text x="66" y="234.4" transform="rotate(-90 66 234.4)">100n</text>
<text x="43.2" y="242.3" transform="rotate(-180 43.2 242.3)">C403</text>
<text x="53.3" y="242.3" transform="rotate(-180 53.3 242.3)">47u/16V</text>
<text x="117.9" y="240.6" transform="rotate(-90 117.9 240.6)">0</text>
<text x="123" y="242.8" transform="rotate(-90 123 242.8)">R24</text>
<text x="40.7" y="252.9" transform="rotate(-180 40.7 252.9)">+</text>
<text x="105.2" y="256.1" transform="rotate(-90 105.2 256.1)">TAST2/2.2B</text>
<text x="31" y="263.7" transform="rotate(-90 31 263.7)">100nH</text>
<text x="33.5" y="263.4" transform="rotate(-90 33.5 263.4)">L7</text>
<text x="59.6" y="260.9" transform="rotate(-90 59.6 260.9)">0</text>
<text x="64.6" y="263.1" transform="rotate(-90 64.6 263.1)">R31</text>
<text x="40.7" y="275.8" transform="rotate(-180 40.7 275.8)">+</text>
</g>
<g font-size=".6">
<text x="36.3" y="167.6" transform="rotate(-90 36.3 167.6)">SpiceOrder 1</text>
<text x="36.3" y="162.5" transform="rotate(-90 36.3 162.5)">SpiceOrder 2</text>
<text x="98.6" y="181" transform="rotate(-180 98.6 181)">SpiceOrder 1</text>
<text x="103.7" y="181" transform="rotate(-180 103.7 181)">SpiceOrder 2</text>
</g>
</svg>
